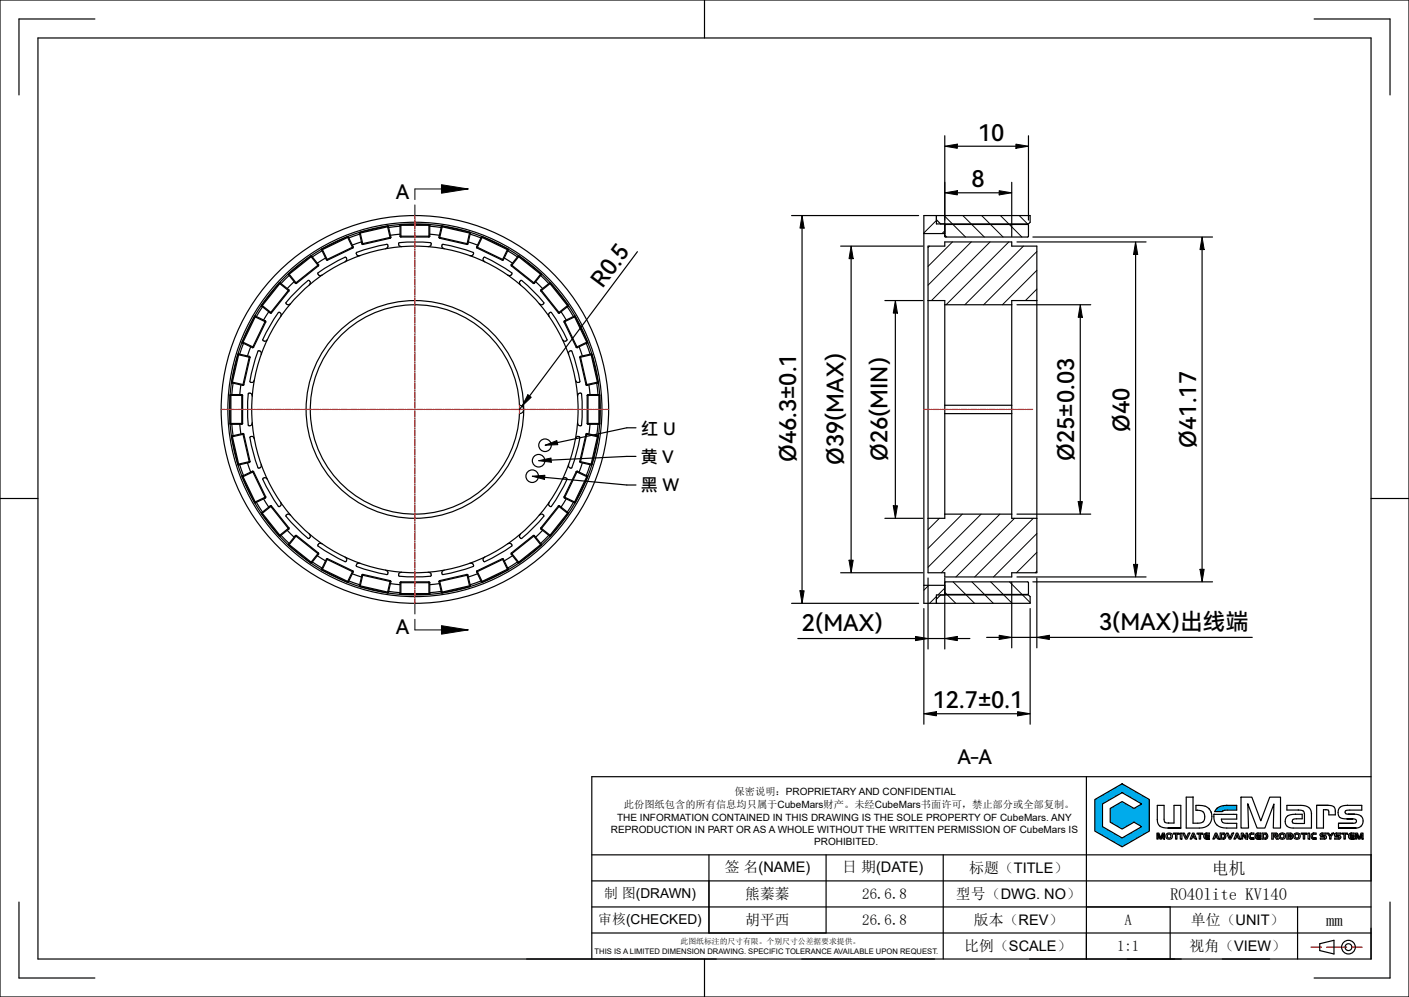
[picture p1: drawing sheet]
<svg xmlns="http://www.w3.org/2000/svg" width="297mm" height="210mm" viewBox="0 0 297 210" stroke-linecap="round" stroke-linejoin="round" font-family="sans-serif">
<!-- layer: 0 -->
<g fill="none" stroke="#000" stroke-width=".25">
<path d="M199.1 28.6v21.3M201.8 30.8h12.3M213.3 38.4v11.5M216.8 28.6v17.8M58.8 59.6h.3l-3.9 4.9v-.2M58.8 59.6l2.1 1.7M58.8 59.6l-3.6 4.7M59 59.5l1.9 1.5M60.7 57.7l1.6 2M60.9 57.6l1.6 2.1M60.9 58l-1.7 1.7M62 59.3l-1.5 1.5"/>
<path d="M62.3 59.7h.2M65.5 53.9l-4.6 3.7M65.5 53.9l1.6 2.1M65.5 53.9l.2 .1-4.9 3.9 .1-.3M65.6 53.8l1.6 2M67.1 56l-4.6 3.7M67.2 55.8l-.1 .2M67.2 55.8l-4.9 3.9M67.7 52.5l.1 .2M67.8 52.7l1 2M67.9 52.4l-.1 .3M67.9 52.4l1.1 2.4"/>
<path d="M67.9 52.8l-2.1 1.3M68.6 54.3l-1.7 1.1M68.8 54.7l.2 .1M72.7 55.2l.4-.5-.2-.5-3.1 1.5-2.8 1.9 .3 .4 .6-.1M73.2 49.9h.2M73.2 49.9l-5.3 2.5M73.2 49.9l1.2 2.3M73.4 49.8v.1M73.4 49.9l-5.6 2.8M73.4 49.9l1 2.1M74.4 52.2l-5.4 2.6M74.4 52v.2"/>
<path d="M74.4 52l-5.6 2.7M75.7 49l.6 2.4M75.8 49.3l-2.3 .8M75.9 48.9l.6 2.6M76.2 51l-1.9 .6M76.3 51.4l.2 .1M81.3 52.4l.5-.4-.1-.5-3.4 .7-3.2 1.1 .2 .5h.6M81.7 47.6l.2 .1-6.1 1.4 .1-.2M81.7 47.6l-5.8 1.3M81.7 47.6l.6 2.6M81.8 47.6l.6 2.4M82.3 50.2l-5.8 1.3"/>
<path d="M82.4 50l-.1 .2M82.4 50l-6.1 1.4M84.3 49.7l.2 .2M84.3 47.6l-2.4 .3M84.3 49.3l-2 .3M84.3 47.3v2.4M84.3 49.7h6.3M84.5 47.3l-.2 .2h6.3l-.2-.2M84.5 47.3v2.6M84.5 47.3h5.9M84.5 49.9h5.9M84.7 52l-.6-.3v-.5l3.4-.2 3.4 .2-.1 .5-.6 .3"/>
<path d="M90.4 47.3v2.6M90.6 49.7l-.2 .2M90.6 47.6l2.4 .3M90.6 49.3l2 .3M90.6 47.3v2.4M92.5 50l.2 .2M92.5 50l6.1 1.4M92.7 50.2l5.7 1.3M93.1 47.6l-.6 2.4M93.2 47.6l-.2 .1 6.1 1.4-.1-.2M93.2 47.6l-.5 2.6M93.2 47.6l5.8 1.3"/>
<path d="M93.6 52.4l-.5-.4 .1-.5 3.4 .7 3.2 1.1-.2 .5h-.6M98.6 51.4l-.2 .1M98.7 51l2 .6M99 48.9l-.6 2.6M99.1 49.3l2.3 .8M99.2 49l-.6 2.4M100.5 52l5.6 2.7M100.5 52l.1 .2M100.6 52.2l5.3 2.6M101.5 49.8l-1 2.2M101.7 49.9h-.2l5.6 2.8-.1-.3M101.7 49.9l-1.1 2.3"/>
<path d="M101.7 49.9l5.3 2.5M102.2 55.2l-.4-.5 .2-.5 3.1 1.5 2.8 1.9-.3 .4-.6-.1M106.1 54.7l-.2 .1M106.3 54.3l1.7 1.1M107 52.8l2.1 1.3M107 52.4l-1.1 2.4M107.2 52.5l-1.1 2.2M107.8 55.8v.2M107.8 55.8l4.9 3.9M107.8 56l4.6 3.7M109.3 53.8l-1.5 2M109.4 53.9l-.2 .1 4.9 3.9v-.3"/>
<path d="M109.4 53.9l-1.6 2.1M109.4 53.9l4.7 3.7M112.7 59.7h-.3M112.9 59.3l1.5 1.5M114 58l1.7 1.7M114.1 57.6l-1.7 2.1M114.2 57.7l-1.5 2M116 59.5l-2 1.5M116.1 59.6h-.3l3.9 4.9 .1-.2M116.1 59.6l-2.1 1.7M116.1 59.6l3.7 4.7M134.4 53l-22.8 30.4"/>
<path d="M166.9 45.4h26.7M169.1 48v76.4M177.2 51.8h17.3M179.4 54.5v63.5M194.7 49.2h4.4M195.6 51.8h3.5v-.8h14.2v.8h5.3v68.8h-5.3v.9h-14.2v-.9h-3.5zM197.4 45.4v1.8h19.4l.3-.4v-1.4h-22.4v81.7h22.4v-1.4l-.3-.4h-19.4v1.8M197.4 46.3l.9 .9M199.1 47.5l.2-.2h17.3l.2 .2v2.2l-.2 .2h-17.3l-.2-.2M201.8 40.6h8.8M214.4 51h27.2M217.7 49.9h37.9"/>
<path d="M239.4 53.6v65.3M253.4 52.6v67.3M50.1 74.7l2.6 .6M50.1 74.7l-1.3 5.8M50.1 74.7l.2-.1-1.4 6.1-.1-.2M50.2 74.5l2.4 .6M51 72.2l2.2 1M51.1 72l2.4 1.1M51.3 72.3l-.8 2.3M52.6 75.1l.1 .2M52.6 75.1l-1.4 6.1M52.7 75.3l-1.3 5.7"/>
<path d="M52.8 73l-.6 2M53.5 73.1l-.3 .1M53.6 66.7l2.4 1.1M53.6 66.7l-2.5 5.3M53.6 66.7l.3-.1-2.7 5.6-.1-.2M53.7 66.5l2.2 1.1M55.1 64.4l1.9 1.5M55.1 74.7l-.1-.6-.5-.2-1.1 3.2-.7 3.4 .5 .1 .4-.5M55.2 64.3l2 1.6M55.3 64.6l-1.3 2.1M55.9 67.6l.1 .2M55.9 67.6l-2.7 5.6"/>
<path d="M56 67.8l-2.5 5.3M56.6 65.7l-1 1.7M57.2 65.9h-.2M59.2 66.7v-.6l-.4-.3-1.9 2.8-1.5 3.1 .5 .2 .5-.4M60.9 61v.3M60.9 61l-3.9 4.9M60.9 61.3l-3.7 4.6M65.2 60l.2-.6-.3-.4-2.6 2.3-2.2 2.6 .4 .3 .5-.2M71.9 70.6a22.1 22.1 0 0 1 23.6-4.9 22.1 22.1 0 0 1 14 19.7 .88 .88 0 0 1 .9 .9 .88 .88 0 0 1-.9 .8 22.1 22.1 0 0 1-30.9 19.3 22.1 22.1 0 0 1-6.7-35.8zM109.7 60l-.2-.6 .3-.4 2.6 2.3 2.3 2.6-.4 .3-.6-.2M114 61.3l3.7 4.6M114 61l3.9 4.9"/>
<path d="M114 61v.3M115.8 66.7l-.1-.6 .4-.3 1.9 2.8 1.5 3.1-.5 .2-.5-.4M117.7 65.9h.2M118.3 65.7l1.1 1.7M118.9 67.8l2.6 5.3M119 67.6l2.7 5.6M119 67.6l-.1 .2M119.6 64.6l1.3 2.1M119.8 64.3l-2.1 1.6M119.9 74.7v-.6l.5-.2 1.1 3.2 .7 3.4-.5 .1-.4-.5M119.9 64.4l-2 1.5M121.2 66.5l-2.2 1.1"/>
<path d="M121.3 66.7l-.3-.1 2.8 5.6v-.2M121.3 66.7l-2.4 1.1M121.3 66.7l2.5 5.3M121.5 73.1l.2 .1M122.1 73l.6 2M122.2 75.3l1.3 5.7M122.3 75.1l-.1 .2M122.3 75.1l1.4 6.1M123.6 72.3l.8 2.3M123.8 72l-2.3 1.1M123.9 72.2l-2.2 1M124.7 74.5l-2.4 .6"/>
<path d="M124.8 74.7l-.2-.1 1.4 6.1 .1-.2M124.8 74.7l-2.6 .6M124.8 74.7l1.3 5.8M186.5 63.3h8M188.7 66v40.5M195.6 63.3h3.5v45.9h-3.5M199.1 64.2h14.2M214.4 64.2h15.5M218.6 63.3h-5.3v45.9h5.3M227.7 66.8v38.8M48.5 83.3l.2-.2v6.3l-.2-.2M48.5 89.2h2.6"/>
<path d="M48.5 83.3h2.6M48.5 83.3v5.9M48.5 89.4h2.5M48.5 83.1h2.5M48.8 80.6l2.4 .6M48.8 92l.1-.2 1.4 6.1-.2-.1M48.8 92l1.3 5.8M48.8 80.5l2.6 .5M48.9 89.4l.2 2.4M49.1 80.7l-.2 2.4M50.5 97.9l.8 2.3M50.5 89.4l.3 2"/>
<path d="M50.8 81.1l-.3 2M51 83.1l.1 .2M51 83.1v6.3M51.1 89.2l-.1 .2M51.1 83.3v5.9M51.2 91.3l.2 .1M51.2 91.3l1.4 6.1M51.2 91.3l-2.4 .6M51.4 81l-.2 .2M51.4 91.4l-2.6 .6M51.4 91.4l1.3 5.8M52.2 97.5l.6 1.9"/>
<path d="M52.6 97.4l-2.4 .6M52.7 97.2l-.1 .2M52.7 97.2l-2.6 .6M53.2 83.5l-.3-.6-.5-.1-.2 3.4 .2 3.4h.5l.3-.6M53.2 99.3h.3M53.2 99.3l2.7 5.6M53.2 99.3l-2.2 1M53.5 99.3l-2.4 1.2M53.5 99.3l2.5 5.4M53.6 92.4l-.4-.5-.5 .1 .7 3.4 1.1 3.2 .5-.2 .1-.6M110 85.5l-.5 .7M121.3 92.4l.4-.5 .5 .1-.7 3.4-1.1 3.2-.5-.2v-.6"/>
<path d="M121.5 99.3l2.3 1.2M121.5 99.3l-2.6 5.4M121.7 99.3h-.2M121.7 99.3l-2.7 5.6M121.7 99.3l2.2 1M121.7 83.5l.3-.6 .5-.1 .2 3.4-.2 3.4h-.5l-.3-.6M122.2 97.2l.1 .2M122.2 97.2l2.6 .6M122.3 97.4l2.4 .6M122.7 97.5l-.6 1.9M123.5 81l.2 .2M123.5 91.4l2.6 .6"/>
<path d="M123.5 91.4l-1.3 5.8M123.7 91.3l-.2 .1M123.7 91.3l-1.4 6.1M123.7 91.3l2.4 .6M123.8 89.2l.1 .2M123.8 89.2h2.6M123.8 83.3h2.6M123.8 83.3v5.9M123.9 83.1l-.1 .2M123.9 83.1v6.3M123.9 89.4h2.5M123.9 83.1h2.5"/>
<path d="M124.1 81.1l.3 2M124.4 89.4l-.3 2M124.4 97.9l-.8 2.3M125.8 80.7l.3 2.4M126.1 89.4l-.3 2.4M126.1 92l-.1-.2-1.4 6.1 .2-.1M126.1 80.5l-2.6 .5M126.1 92l-1.3 5.8M126.1 80.6l-2.4 .6M126.4 83.3l-.2-.2v6.3l.2-.2M126.4 83.3v5.9M134.1 90.1h-2l-14.6 3.1"/>
<path d="M134.1 96.1l-17.9 .8M199.1 85.4h14.2M199.1 87.1h14.2M51.1 100.5l.1-.3 2.7 5.7-.3-.1M51.1 100.5l2.5 5.3M54 105.8l1.3 2.1M55.2 108.2v-.2l3.9 4.9M55.2 108.2l3.6 4.6M55.6 105.1l1 1.7M55.9 104.9l-2.2 1.1M56 104.7l-2.4 1.1M56 104.7l-.1 .2"/>
<path d="M56.4 101l-.5-.4-.5 .2 1.5 3.1 1.9 2.8 .4-.3v-.6M57 106.5l.2 .1M57 106.5l3.9 4.9M57 106.5l-1.9 1.6M57.2 106.6l-2 1.6M57.2 106.6l3.7 4.6M58.8 112.8l.3 .1M59.1 112.9l-.1 .1M59.2 112.8l1.7 1.7M60.5 111.7l1.5 1.4M60.9 114.9l-.1-.3 4.9 3.9h-.2M60.9 114.9l4.6 3.6"/>
<path d="M60.9 111.4l-1.8 1.5M60.9 111.2v.2M60.9 111.2l-2.1 1.6M61.2 108.5l-.5-.2-.4 .3 2.2 2.6 2.6 2.2 .3-.4-.2-.5M62.3 112.8l4.9 3.9M62.3 112.8l-1.6 1.9M62.5 112.8h-.2M62.5 112.8l-1.6 2.1M62.5 112.8l4.6 3.7M65.8 118.4l2.1 1.3M66.9 117.1l1.7 1M67.1 116.5l.1 .2"/>
<path d="M67.1 116.5l-1.6 2M67.2 116.7l-1.6 1.9M67.8 119.8l-.1 .2M67.8 119.8l.1 .3M67.8 119.8l5.6 2.7-.2 .1M67.9 114.5h-.6l-.3 .4 2.8 1.9 3.1 1.5 .2-.5-.4-.5M68.8 117.8l5.6 2.7M68.8 117.8l-1 2M69 117.7l-.2 .1M69 117.7l-1.1 2.4M69 117.7l5.4 2.5M75.9 118.6l-.6 .1-.2 .5 3.2 1.1 3.4 .7 .1-.5-.5-.4"/>
<path d="M99 118.6l.6 .1 .2 .5-3.2 1.1-3.4 .7-.1-.5 .5-.4M105.9 117.7l.2 .1M105.9 117.7l1.1 2.4M105.9 117.7l-5.3 2.5M106.1 117.8l-5.6 2.7M106.1 117.8l1 2M107 114.5h.6l.3 .4-2.8 1.9-3.1 1.5-.2-.5 .4-.5M107.1 119.8l-5.6 2.7 .2 .1M107.1 119.8l-.1 .3M107.1 119.8l.1 .2M107.8 116.7l1.5 1.9M107.8 116.5l1.6 2"/>
<path d="M107.8 116.5v.2M108 117.1l-1.7 1M109.1 118.4l-2.1 1.3M112.4 112.8h.3M112.4 112.8l1.7 2.1M112.4 112.8l-4.6 3.7M112.7 112.8l-4.9 3.9M112.7 112.8l1.5 1.9M113.7 108.5l.6-.2 .4 .3-2.3 2.6-2.6 2.2-.3-.4 .2-.5M114 111.2v.2M114 111.2l2.1 1.6M114 111.4l2 1.6"/>
<path d="M114.1 114.9v-.3l-4.9 3.9h.2M114.1 114.9l-4.7 3.6M114.4 111.7l-1.5 1.4M114.8 100.5l17.3 1.7h2M115.7 112.8l-1.7 1.7M117.7 106.6l2.1 1.6M117.7 106.6l-3.7 4.6M117.9 106.5l-3.9 4.9M117.9 106.5l2 1.6M117.9 106.5l-.2 .1M118.5 101l.5-.4 .5 .2-1.5 3.1-1.9 2.8-.4-.3 .1-.6M118.9 104.7l.1 .2"/>
<path d="M118.9 104.7l2.4 1.1M119 104.9l2.2 1.1M119.4 105.1l-1.1 1.7M119.8 108.2l-.1-.2-3.9 4.9 .3-.1M119.8 108.2l-3.7 4.6M120.9 105.8l-1.3 2.1M123.8 100.5v-.3l-2.8 5.7 .3-.1M123.8 100.5l-2.5 5.3M186.5 109.2h8M199.1 108.3h14.2M214.4 108.3h15.5M67.9 120.1l5.3 2.5"/>
<path d="M73.5 122.4l2.3 .8M74.3 120.9l1.9 .6M74.4 120.2v.3M74.4 120.2l-1.2 2.4M74.4 120.5l-1 2.2M75.9 123.6l-.1-.2 6.1 1.4-.2 .1M75.9 123.6l5.8 1.3M76.3 121.1l6.1 1.4M76.3 121.1l-.6 2.4M76.5 121l-.6 2.6M76.5 121l5.8 1.3M76.5 121l-.2 .1"/>
<path d="M81.9 124.6l2.4 .2M82.3 122.3l.1 .2M82.3 122.3l-.6 2.6M82.3 122.9l2 .3M82.4 122.5l-.6 2.4M84.3 122.7h6.3M84.3 122.7v2.5M84.5 125.2l-.2-.2h6.3l-.2 .2M84.5 122.6l-.2 .1M84.5 125.2h5.9M84.5 122.6v2.6M84.5 122.6h5.9"/>
<path d="M84.7 120.5l-.6 .3-.1 .5 3.5 .2 3.4-.2-.1-.5-.6-.3M90.4 122.6l.2 .1M90.4 122.6v2.6M90.6 122.7v2.5M92.5 122.5l.6 2.4M92.6 122.9l-2 .3M92.7 122.3l-.2 .2M92.7 122.3l.5 2.6M93 124.6l-2.4 .2M98.4 121l.2 .1M98.4 121l.6 2.6M98.4 121l-5.7 1.3"/>
<path d="M98.6 121.1l-6.1 1.4M98.6 121.1l.6 2.4M99 123.6l.1-.2-6.1 1.4 .2 .1M99 123.6l-5.8 1.3M100.5 120.5l1 2.2M100.6 120.2l-.1 .3M100.6 120.2l1.1 2.4M100.7 120.9l-2 .6M101.4 122.4l-2.3 .8M107 120.1l-5.3 2.5M166.9 127.1h26.7M168.2 134.5h24.8"/>
<path d="M177.2 120.6h17.3M194.7 123.3h4.4M194.7 128.2v24.3M195.6 121.7v15M195.6 134.5h3.5M198.3 125.3l-.9 .9M199.1 122.7l.2-.1h17.3l.2 .1v2.3l-.2 .2h-17.3l-.2-.2M199.1 121.7v15M201.8 134.5h2.6M208 134.3h2.6M213.3 122.6v13.9M213.3 134.3h5.3"/>
<path d="M214.4 121.5h27.2M217.1 128.2v24.3M217.7 122.6h37.9M218.6 121.7v14.8M221.2 134.3h42.8M197.4 150.3h17.1"/>
<circle cx="87.5" cy="86.2" r="40.8"/>
<circle cx="87.5" cy="86.2" r="39.4"/>
<circle cx="87.5" cy="86.2" r="39.1"/>
<circle cx="87.5" cy="86.2" r="34.4"/>
<circle cx="87.5" cy="86.2" r="22.9"/>
<circle cx="113.5" cy="97" r="1.32"/>
<circle cx="114.9" cy="93.8" r="1.32"/>
<circle cx="112.2" cy="100.3" r="1.32"/>
</g>
<g fill="none" stroke="#000" stroke-width=".21">
<path d="M93.1 38.9l5.6 .9-5.6 .9zM98.7 39.8h-11.2v2.2M199.1 30.8l2.7-.4v.8zM214.1 30.4l2.7 .4-2.7 .4zM87.5 43.2v2.2M169.1 45.4l.4 2.6h-.9zM179.4 51.8l.4 2.7h-.8zM199.1 40.6l2.7-.4v.9zM210.6 40.2l2.7 .4-2.7 .5zM239.4 51l.4 2.6h-.9zM253.4 49.9l.4 2.7h-.9zM188.7 63.3l.5 2.7h-.9z"/>
<path d="M227.7 64.2l.4 2.6h-.8zM111.3 83.2l.7 .5-2 1.8zM113.5 97l2.7-.5v.9zM114.9 93.8l2.5-1 .2 .9zM112.2 100.3l2.7-.2-.1 .9zM179 118h.8l-.4 2.6zM188.3 106.5h.9l-.5 2.7zM227.3 105.6h.8l-.4 2.7zM238.9 118.9h.9l-.4 2.6zM252.9 119.9h.9l-.4 2.7zM87.5 127.1v2.2M87.5 130.4v2.3h11.2"/>
<path d="M93.1 131.8l5.6 .9-5.6 .9zM168.6 124.4h.9l-.4 2.7zM193 134.1l2.6 .4-2.6 .4zM199.1 134.5l2.7-.4v.8zM210.6 133.8l2.7 .5-2.7 .4zM218.6 134.3l2.6-.5v.9zM194.7 150.3l2.7-.4v.9zM214.5 149.9l2.6 .4-2.6 .5z"/>
</g>
<g fill="#000">
<path d="M93.1 38.9l5.6 .9-5.6 .9zM199.1 30.8l2.7-.4v.8zM214.1 30.4l2.7 .4-2.7 .4zM169.1 45.4l.4 2.6h-.9zM179.4 51.8l.4 2.7h-.8zM199.1 40.6l2.7-.4v.9zM210.6 40.2l2.7 .4-2.7 .5zM239.4 51l.4 2.6h-.9zM253.4 49.9l.4 2.7h-.9zM188.7 63.3l.5 2.7h-.9zM227.7 64.2l.4 2.6h-.8zM111.3 83.2l.7 .5-2 1.8z"/>
<path d="M113.5 97l2.7-.5v.9zM114.9 93.8l2.5-1 .2 .9zM112.2 100.3l2.7-.2-.1 .9zM179 118h.8l-.4 2.6zM188.3 106.5h.9l-.5 2.7zM227.3 105.6h.8l-.4 2.7zM238.9 118.9h.9l-.4 2.6zM252.9 119.9h.9l-.4 2.7zM93.1 131.8l5.6 .9-5.6 .9zM168.6 124.4h.9l-.4 2.7zM193 134.1l2.6 .4-2.6 .4zM199.1 134.5l2.7-.4v.8z"/>
<path d="M210.6 133.8l2.7 .5-2.7 .4zM218.6 134.3l2.6-.5v.9zM194.7 150.3l2.7-.4v.9zM214.5 149.9l2.6 .4-2.6 .5z"/>
</g>
<!-- layer: VhF -->
<g fill="none" stroke="#000" stroke-width=".21">
<path d="M195.9 51.8l-.3 .3M197.4 46.4l-2.7 2.7M199 45.4l1.8 1.8M199.1 48.6l-.5 .6M199.1 49.5l.5 .4M200.8 51l-5.2 5.1M200.9 47.3l2.6 2.6M203 45.4l1.7 1.8M204.7 51l-9.1 9.1M204.8 47.3l2.7 2.6M206.9 45.4l1.8 1.8M208.7 51l-12.4 12.3"/>
<path d="M208.8 47.3l2.6 2.6M210.9 45.4l1.7 1.8M212.7 51l-13.3 13.2M212.8 47.3l2.6 2.6M214.8 45.4l1.8 1.8M215.7 51.8l-12.3 12.4M218.6 53l-11.3 11.2M218.6 56.9l-7.3 7.3M218.6 60.9l-2.5 2.4M198 109.2l-2.4 2.4M202.8 108.3l-7.2 7.2M206.8 108.3l-11.2 11.2"/>
<path d="M210.8 108.3l-12.4 12.3M213.8 109.2l-12.3 12.3M217.8 109.2l-12.3 12.3M218.6 112.4l-9.2 9.1M218.6 116.3l-4.3 4.3M195.8 123.3l-1.1 1M197.4 125.6l-1.5 1.5M197.4 127l.1 .1M199.1 123.9l-1.4 1.4M199.1 124.8l.5 .4M199.7 125.3l1.8 1.8M200.9 122.6l2.6 2.6"/>
<path d="M203.7 125.3l1.7 1.8M204.9 122.6l2.6 2.6M207.6 125.3l1.8 1.8M208.8 122.6l2.7 2.6M211.6 125.3l1.7 1.8M212.8 122.6l2.6 2.6M215.5 125.3l1.6 1.6M218.6 120.3l-.4 .3"/>
</g>
<!-- layer: 0 -->
<g fill="none" stroke="#f00" stroke-width=".25">
<path d="M87.5 45.4v.8M87.5 46.4v.3M87.5 46.9v1.3M87.5 48.4v.2M87.5 48.9v1.3M87.5 50.4v.2M87.5 50.8v1.4M87.5 52.4v.2M87.5 52.8v1.4M87.5 54.4v.2M87.5 54.8v1.3M87.5 56.4v.2"/>
<path d="M87.5 56.8v1.3M87.5 58.3v.3M87.5 58.8v1.3M87.5 60.3v.3M87.5 60.8v1.3M87.5 62.3v.2M87.5 62.8v1.3M87.5 64.3v.2M87.5 64.7v1.4M87.5 66.3v.2M87.5 66.7v1.3M87.5 68.3v.2"/>
<path d="M87.5 68.7v1.3M87.5 70.3v.2M87.5 70.7v1.3M87.5 72.2v.3M87.5 72.7v1.3M87.5 74.2v.2M87.5 74.7v1.3M87.5 76.2v.2M87.5 76.6v1.4M87.5 78.2v.2M87.5 78.6v1.4M46.6 86.2h.8"/>
<path d="M47.7 86.2h.2M48.1 86.2h1.3M49.6 86.2h.3M50.1 86.2h1.3M51.6 86.2h.2M52.1 86.2h1.3M53.6 86.2h.2M54 86.2h1.4M55.6 86.2h.2M56 86.2h1.4M57.6 86.2h.2M58 86.2h1.3"/>
<path d="M59.6 86.2h.2M60 86.2h1.3M61.5 86.2h.3M62 86.2h1.3M63.5 86.2h.3M64 86.2h1.3M65.5 86.2h.2M66 86.2h1.3M67.5 86.2h.2M67.9 86.2h1.4M69.5 86.2h.2M69.9 86.2h1.3"/>
<path d="M71.5 86.2h.2M71.9 86.2h1.3M73.5 86.2h.2M73.9 86.2h1.3M75.4 86.2h.3M75.9 86.2h1.3M77.4 86.2h.2M77.9 86.2h1.3M79.4 86.2h.2M79.8 86.2h1.4M81.4 86.2h.2M81.8 86.2h1.4"/>
<path d="M83.4 86.2h.2M83.8 86.2h1.3M85.4 86.2h.2M85.8 86.2h1.3M87.3 86.2h.3M87.5 80.2v.2M87.5 80.6v1.3M87.5 82.2v.2M87.5 82.6v1.3M87.5 84.1v.3M87.5 84.6v1.3M87.5 86.1v.3"/>
<path d="M87.5 86.6v1.3M87.5 88.1v.2M87.5 88.6v1.3M87.5 90.1v.2M87.5 90.5v1.4M87.5 92.1v.2M87.5 92.5v1.3M87.5 94.1v.2M87.5 94.5v1.3M87.5 96.1v.2M87.5 96.5v1.3M87.5 98v.3"/>
<path d="M87.5 98.5v1.3M87.8 86.2h1.3M89.3 86.2h.3M89.8 86.2h1.3M91.3 86.2h.2M91.8 86.2h1.3M93.3 86.2h.2M93.7 86.2h1.4M95.3 86.2h.2M95.7 86.2h1.3M97.3 86.2h.2M97.7 86.2h1.3"/>
<path d="M99.3 86.2h.2M99.7 86.2h1.3M101.2 86.2h.3M101.7 86.2h1.3M103.2 86.2h.2M103.7 86.2h1.3M105.2 86.2h.2M105.6 86.2h1.4M107.2 86.2h.2M107.6 86.2h3.3M109.5 85.4v1.7M111.2 86.2h.2"/>
<path d="M111.6 86.2h1.3M113.1 86.2h.3M113.6 86.2h1.3M115.1 86.2h.3M115.6 86.2h1.3M117.1 86.2h.2M117.6 86.2h1.3M119.1 86.2h.2M119.5 86.2h1.4M121.1 86.2h.2M121.5 86.2h1.3M123.1 86.2h.2"/>
<path d="M123.5 86.2h1.3M125.1 86.2h.2M125.5 86.2h1.3M127 86.2h.3M127.5 86.2h.8M194.7 86.2h1.3M196.2 86.2h.2M196.6 86.2h1.3M198.2 86.2h.2M198.6 86.2h1.3M200.1 86.2h.3M200.6 86.2h1.3"/>
<path d="M202.1 86.2h.2M202.6 86.2h1.3M204.1 86.2h.2M204.6 86.2h1.3M206.1 86.2h.2M206.5 86.2h1.4M208.1 86.2h.2M208.5 86.2h1.3M210.1 86.2h.2M210.5 86.2h1.3M212 86.2h.3M212.5 86.2h1.3"/>
<path d="M214 86.2h.3M214.5 86.2h1.3M216 86.2h.2M216.5 86.2h1.2M87.5 100v.2M87.5 100.5v1.3M87.5 102v.2M87.5 102.4v1.4M87.5 104v.2M87.5 104.4v1.4M87.5 106v.2M87.5 106.4v1.3"/>
<path d="M87.5 108v.2M87.5 108.4v1.3M87.5 109.9v.3M87.5 110.4v1.3M87.5 111.9v.3M87.5 112.4v1.3M87.5 113.9v.2M87.5 114.4v1.3M87.5 115.9v.2M87.5 116.3v1.4M87.5 117.9v.2M87.5 118.3v1.3"/>
<path d="M87.5 119.9v.2M87.5 120.3v1.3M87.5 121.9v.2M87.5 122.3v1.3M87.5 123.8v.3M87.5 124.3v1.3M87.5 125.8v.2M87.5 126.3v.8"/>
</g>
<g fill="none" stroke="#000" stroke-width=".25">
<path d="M0 0h297v210h-297zM148.5 0v8M8 8h281v194h-281zM20 4h-16v16M277 4h16v16M0 105h8M289 105h8M229 163.6v38.4M289 163.6h-164.3v38.4M4 190v16h16M124.7 196.5h164.3M124.7 191h164.3"/>
<path d="M124.7 185.5h164.3M124.7 180.1h164.4M149.4 180.1v16.4M174.1 180.1v16.4M198.8 180.1v21.9M246.7 191v11M273.5 191v11M278.2 198.8l3-.7v2.8l-3-.7zM293 190v16h-16M148.5 202v8"/>
<circle cx="284.2" cy="199.5" r="1.44"/>
<circle cx="284.2" cy="199.5" r=".72"/>
</g>
<path d="M276.3 199.5h2.3M279.6 199.5h4.2M284.9 199.5h2.2" fill="none" stroke="#f00" stroke-width=".25"/>
<path d="M230.8 168.4v6.6l2.9 1.7 2.8 1.7 5.8-3.4v-6.6l-2.9-1.7-2.9-1.6zM232.4 169.3l4.1-2.3 2.1 1.1 2.1 1.2-1.7 1-2.5-1.5-1.2 .8-1.3 .7v2.9l2.5 1.4 2.5-1.4 1.7 .9-4.2 2.4-2-1.2-2.1-1.2z" fill-rule="evenodd" fill="#00aeef"/>
<path d="M243.9 172.7a1.75 1.75 0 0 0 2.3 1.7M245.4 172.6l.2 .6 .7 .2M252.4 170.7a1.4 1.4 0 0 1 1.5 .9 1.4 1.4 0 0 1-.7 1.7l-.7 .1M252.7 169.6l1.3 .2M255.3 171.1a2.4 2.4 0 0 1-2.5 3.3" fill="none" stroke="#000" stroke-width=".25"/>
<path d="M256.4 170.4a2.83 2.83 0 0 1 2.2-.8h2.1v1h-2.3l-.8 .3h-1.5z" fill-rule="evenodd" fill="#00aeef"/>
<g fill="none" stroke="#000" stroke-width=".25">
<path d="M253.8 176.5l.2 .2M254.1 176.2v.1M254.2 176.3l-.1 .1M254.3 176.4l-.1 .1M254.3 176.5h.1M254.3 175.5a.58 .58 0 0 0-.6 .6M254.4 175.7l-.3 .3M255.9 172a2.29 2.29 0 0 0 2.7 2.4M257.4 172.5l.3 .7 1.1 .2M257.8 175.7a.47 .47 0 0 1 .1 .8M258.1 175.5a.71 .71 0 0 1-.1 1.2M258.6 169.6a3 3 0 0 0-2 .6"/>
<path d="M258.8 170.6l-1.1 .2M263.5 175.5a.71 .71 0 0 0 .1 1.2M263.8 175.7a.45 .45 0 0 0 0 .8M264.6 176.5l.3 .2M264.9 176.2v.1M265 176.3l-.1 .1M265.1 176.4l-.1 .1M265.1 176.5h.1M265.2 175.5a.58 .58 0 0 0-.6 .6M265.2 175.7l-.3 .3M266.7 175.7a.47 .47 0 0 1 0 .8M266.9 175.5a.71 .71 0 0 1 0 1.2"/>
<path d="M268.8 175.7a.18 .18 0 0 1 .2 .2 .18 .18 0 0 1-.2 .1M269 175.5a.38 .38 0 0 1 .4 .3 .38 .38 0 0 1-.3 .4M271.9 175.7l.2 .2-.1 .1M272 175.5a.33 .33 0 0 1 .4 .2 .33 .33 0 0 1-.2 .4l.2 .3M272.1 176.2l-.1 .1M272.1 176.3l-.1 .2M273.1 171.5h-.6a1.45 1.45 0 0 0-1.6 1.5 1.45 1.45 0 0 0 1.7 1.4M273.3 172.5h-.5a.49 .49 0 0 0-.4 .3 .49 .49 0 0 0 .1 .6l.7 .1M273.7 170.6l.6 .1a.68 .68 0 0 1 .7 .7M274.2 169.6a1.81 1.81 0 0 1 2.2 1.8M276.7 175.5a.71 .71 0 0 0 0 1.2M276.9 175.7a.45 .45 0 0 0 0 .8"/>
<path d="M278.7 175.9l.1 .1M278.7 175.5l-.4 .2 .1 .4M278.8 175.7l-.2 .2M279 176.2l.2 .2-.1 .1M279.2 176a.38 .38 0 0 1 .4 .4 .38 .38 0 0 1-.4 .3M279.5 170.6h.5l.1 .4M279.9 169.6a1.15 1.15 0 0 1 1.6 1.2M281.7 175.9l.1 .1M281.7 175.5l-.4 .2 .1 .4M281.8 175.7l-.1 .2M282 176.2l.3 .2-.2 .1M282.2 176a.38 .38 0 0 1 .4 .4 .38 .38 0 0 1-.4 .3"/>
<path d="M284 169.6a1.51 1.51 0 0 0-1.8 .8 1.51 1.51 0 0 0 .5 1.9l1.2 .2M284.3 176.5l.2 .2M284.5 170.6h-.3a.46 .46 0 0 0-.6 .3 .46 .46 0 0 0 .3 .6h.3M284.6 176.2v.1M284.7 176.3l-.1 .1M284.8 176.4l-.1 .1M284.8 176.5h.1M284.9 175.5a.58 .58 0 0 0-.7 .6M284.9 175.7l-.3 .3M285.2 172.5h.3a.44 .44 0 0 1 .4 .5 .44 .44 0 0 1-.4 .4h-.3M285.5 171.5a1.48 1.48 0 0 1 1.8 1.3 1.48 1.48 0 0 1-1.5 1.6"/>
<circle cx="246.4" cy="176.1" r=".69"/>
<circle cx="246.5" cy="176.1" r=".42"/>
<circle cx="270.2" cy="176.1" r=".41"/>
<circle cx="270.3" cy="176.1" r=".7"/>
<circle cx="273.3" cy="176.1" r=".41"/>
<circle cx="273.4" cy="176.1" r=".7"/>
</g>
<g fill="none" stroke="#000" stroke-width=".25">
<path d="M230.8 168.4l5.7-3.3 2.9 1.6 2.9 1.7v6.6l-5.8 3.4-2.8-1.7-2.9-1.7zM232.4 169.3l4.1-2.3 2.1 1.1 2.1 1.2-1.7 1-2.5-1.5-1.2 .8-1.3 .7v2.9l2.5 1.4 2.5-1.4 1.7 .9-4.2 2.4-2-1.2-2.1-1.2zM243.9 175.5h.4l.4 1 .3-1h.5v1.2h-.3v-.9l-.4 .9h-.3l-.4-.9v.9h-.2zM245.4 172.6v-3h-1.5v3.1M246.3 173.4h1.2v-3.8h1.4v4.8M247.3 175.5h1.3v.2h-.5v1h-.3v-1h-.5zM248.8 175.5h.3v1.2h-.3zM248.9 174.4h-2.7h2.7M249.3 175.5h.3l.5 .9 .4-.9h.3l-.6 1.2h-.3zM251.4 175.5h.3l.5 1.2h-.3l-.1-.2h-.5l-.1 .2h-.3zM251.5 175.8l.2 .4h-.3zM252.3 175.5h1.2v.2h-.4v1h-.3v-1h-.5z"/>
<path d="M252.5 173.4h-1v-5.5h-1.5v6.5h2.8M252.7 169.6h-.6v1.1h.3M253.7 176.1l.1 .4M254 169.8l.9 .6 .4 .7M254 176.7h.3M254.1 176h.8v.2h-.8M254.3 175.5h.6v.2h-.5M254.4 176.5h.5h-.5M254.9 176.7h-.6h.6M254.9 176.5v.2M255.9 172v-.5h4.8v1h-3.3M256.2 175.5h.3l.5 1.2h-.3l-.1-.2h-.5l-.1 .2h-.4z"/>
<path d="M256.3 175.8l.2 .4h-.3zM256.6 170.2l-.5 .7h1.5l.1-.1M257.8 175.7h-.3v.8h.4M258.1 175.5h-.9v1.2h.8M258.5 175.5h.4l.4 .9 .4-.9h.3l-.6 1.2h-.3zM258.6 169.6h2.1v1h-1.9M258.8 173.4h1.9v1h-2.1M260.6 175.5h.3l.6 1.2h-.4l-.1-.2h-.5l-.1 .2h-.3zM260.8 175.8l.1 .4h-.3zM261.6 167.9h2.3l1.9 5 1.8-5h2.3v6.5h-1.5l.1-5.1-1.9 5.1h-1.6l-2-5.1 .2 5.1h-1.6zM261.6 175.5h.4l.6 .9v-.9h.3v1.2h-.4l-.6-.9v.9h-.3zM263.5 175.5h.8v.2h-.5"/>
<path d="M263.6 176.7h.1M263.8 176.5h.5h-.5M264.3 176.7h-.6h.6M264.3 176.5v.2M264.6 176.1v.4M264.9 176.7h.2M264.9 176h.8v.2h-.8M265.2 175.5h.5v.2h-.5M265.2 176.5h.5h-.5M265.7 176.7h-.6h.6M265.7 176.5v.2M266.7 175.7h-.4v.8h.4"/>
<path d="M266.9 175.5h-.9v1.2h.9M268.8 175.7h-.4v.3h.4M269 175.5h-.9v1.2h.3v-.5h.3l.4 .5h.3l-.3-.5M271.9 175.7h-.4v.3h.5M272 176.2h-.5v.3h.5M272 175.5h-.7v1.2h.9l.2-.3M272.4 175.8h.1M273.1 171.5h1.4v1h-1.2M274.2 169.6h-2.9v1h2.4M274.3 175.5h1.2v.2h-.5v1h-.3v-1h-.4zM275 171.4v2.1h-1.8M275 171.4h.1"/>
<path d="M275.7 175.5h.4v1.2h-.4zM276.4 171.4v3h-3.8M276.7 175.5h.7v.2h-.5M276.7 176.7h.2M276.9 176.5h.5h-.5M277.4 176.7h-.5h.5M277.4 176.5v.2M277.5 169.6h2.4h-2.4M277.5 169.6v4.8h1.5v-3.8h.5M278.4 176.1l.2 .1M278.7 175.5h.8v.2h-.7M278.8 176h.4h-.4"/>
<path d="M279 176.2h-.4h.4M279.1 176.5h-.8v.2h.9M279.7 175.5h.4l.3 .5 .4-.5h.3l-.5 .7v.5h-.3v-.5zM281.4 176.1l.3 .1M281.5 170.8v.8h-1.4v-.6M281.7 175.5h.8v.2h-.7M281.8 176h.4h-.4M282 176.2h-.3h.3M282.1 176.5h-.8v.2h.9M282.1 173.4h3.1h-3.1M282.1 173.4v1M282.8 175.5h1.2v.2h-.4v1h-.3v-1h-.5z"/>
<path d="M284 169.6h3v1h-2.5M284.2 171.5h1.3h-1.3M284.2 176.1l.1 .4M284.5 176.7h.3M284.6 176h.8v.2h-.8M284.9 175.5h.5v.2h-.5M284.9 176.5h.5h-.5M285.2 172.5h-1.3h1.3M285.4 176.7h-.6h.6M285.4 176.5v.2M285.7 175.5h.5l.3 1 .4-1h.4v1.2h-.3v-.9l-.3 .9h-.3l-.4-.9v.9h-.3zM285.8 174.4h-3.7h3.7"/>
</g>
<g fill="none" stroke="#000" stroke-width=".21">
<path d="M243.9 172.7h.1M246.3 173.4h.1M251.5 167.9h.1M252.4 170.7h.1M253.7 176.1h.1M254 176.7h.1M254.1 176h.1M254.3 175.5h.1M254.9 170.4h.1M255.3 171.1h.1M255.9 171.5h.1M256.6 170.2h.1"/>
<path d="M257.7 170.8h.1M257.8 175.7h.1M257.9 176.7h.1M258.1 175.5h.1M258.6 169.6h.1M263.6 176.7h.1M263.8 175.5h.1M264.6 176.1h.1M264.9 176.7h.1M264.9 176h.1M265.2 175.5h.1M266.7 175.7h.1"/>
<path d="M266.7 176.7h.1M266.9 175.5h.1M268.8 175.7h.1M269.4 176.7h.1M271.9 175.7h.1M272 176.2h.1M272.1 176.7h.1M272.3 176.6h.1M273.1 171.5h.1M273.2 173.5h.1M273.7 170.6h.1M276.4 171.4h.1"/>
<path d="M276.7 176.7h.1M276.9 175.5h.1M278.4 176.1h.1M278.7 175.5h.1M279.2 176.7h.1M279.5 170.6h.1M281.4 176.1h.1M281.5 170.8h.1M281.7 175.5h.1M282.2 176.7h.1M284 169.6h.1M284.2 176.1h.1"/>
<path d="M284.5 176.7h.1M284.6 176h.1M284.9 175.5h.1"/>
</g>
<g font-size="4.8">
<text x="206.2" y="29.6">10</text>
<text x="204.8" y="39.5">8</text>
<text x="127" y="60.9" transform="rotate(-53 127 60.9)">R0.5</text>
<text x="238.1" y="90.9" transform="rotate(-90 238.1 90.9)">Ø40</text>
<text x="252.1" y="94.3" transform="rotate(-90 252.1 94.3)">Ø41.17</text>
<text x="167.8" y="97.3" transform="rotate(-90 167.8 97.3)">Ø46.3±0.1</text>
<text x="177.8" y="98" transform="rotate(-90 177.8 98)">Ø39(MAX)</text>
<text x="187.1" y="97.1" transform="rotate(-90 187.1 97.1)">Ø26(MIN)</text>
<text x="226.4" y="97.1" transform="rotate(-90 226.4 97.1)">Ø25±0.03</text>
<text x="169" y="132.9">2(MAX)</text>
<text x="231.7" y="132.6">3(MAX)出线端</text>
<text x="196.6" y="149.2">12.7±0.1</text>
</g>
<g font-size="4.2">
<text x="83.4" y="41.9">A</text>
<text x="83.4" y="133.5">A</text>
<text x="201.8" y="160.9">A-A</text>
</g>
<g font-size="3.6">
<text x="135.2" y="91.6">红 U</text>
<text x="135.1" y="97.6">黄 V</text>
<text x="135.1" y="103.5">黑 W</text>
<text x="279.5" y="195">mm</text>
</g>
<g font-size="3.5">
<text x="255.5" y="184">电机</text>
<text x="246.6" y="189.5">RO40lite KV140</text>
</g>
<g font-size="3.1">
<text x="152.8" y="183.8">签 名(NAME)</text>
<text x="177.5" y="183.7">日 期(DATE)</text>
<text x="204.3" y="183.9">标题（TITLE）</text>
<text x="157.1" y="189.4">熊蓁蓁</text>
<text x="181.8" y="189.4">26.6.8</text>
<text x="201.5" y="189.4">型号（DWG. NO）</text>
<text x="157.1" y="194.9">胡平西</text>
<text x="181.8" y="194.9">26.6.8</text>
<text x="205.3" y="194.9">版本（REV）</text>
<text x="237" y="194.9">A</text>
<text x="251" y="194.9">单位（UNIT）</text>
<text x="203.3" y="200.4">比例（SCALE）</text>
<text x="235.5" y="200.4">1:1</text>
<text x="250.7" y="200.4">视角（VIEW）</text>
</g>
<g font-size="2.9">
<text x="127.4" y="189.2">制 图(DRAWN)</text>
<text x="126.1" y="194.7">审核(CHECKED)</text>
</g>
<g font-size="2.2">
<text x="154.9" y="167.5">保密说明：PROPRIETARY AND CONFIDENTIAL</text>
<text x="131.5" y="170.3">此份图纸包含的所有信息均只属于CubeMars财产。未经CubeMars书面许可，禁止部分或全部复制。</text>
</g>
<g font-size="2.1">
<text x="130.1" y="172.8">THE INFORMATION CONTAINED IN THIS DRAWING IS THE SOLE PROPERTY OF CubeMars. ANY</text>
<text x="128.8" y="175.4">REPRODUCTION IN PART OR AS A WHOLE WITHOUT THE WRITTEN PERMISSION OF CubeMars IS</text>
<text x="171.6" y="177.9">PROHIBITED.</text>
</g>
<g font-size="1.6">
<text x="125.3" y="200.9">THIS IS A LIMITED DIMENSION DRAWING. SPECIFIC TOLERANCE AVAILABLE UPON REQUEST.</text>
<text x="143.5" y="198.9">此图纸标注的尺寸有限。个别尺寸公差据要求提供。</text>
</g>
</svg>
